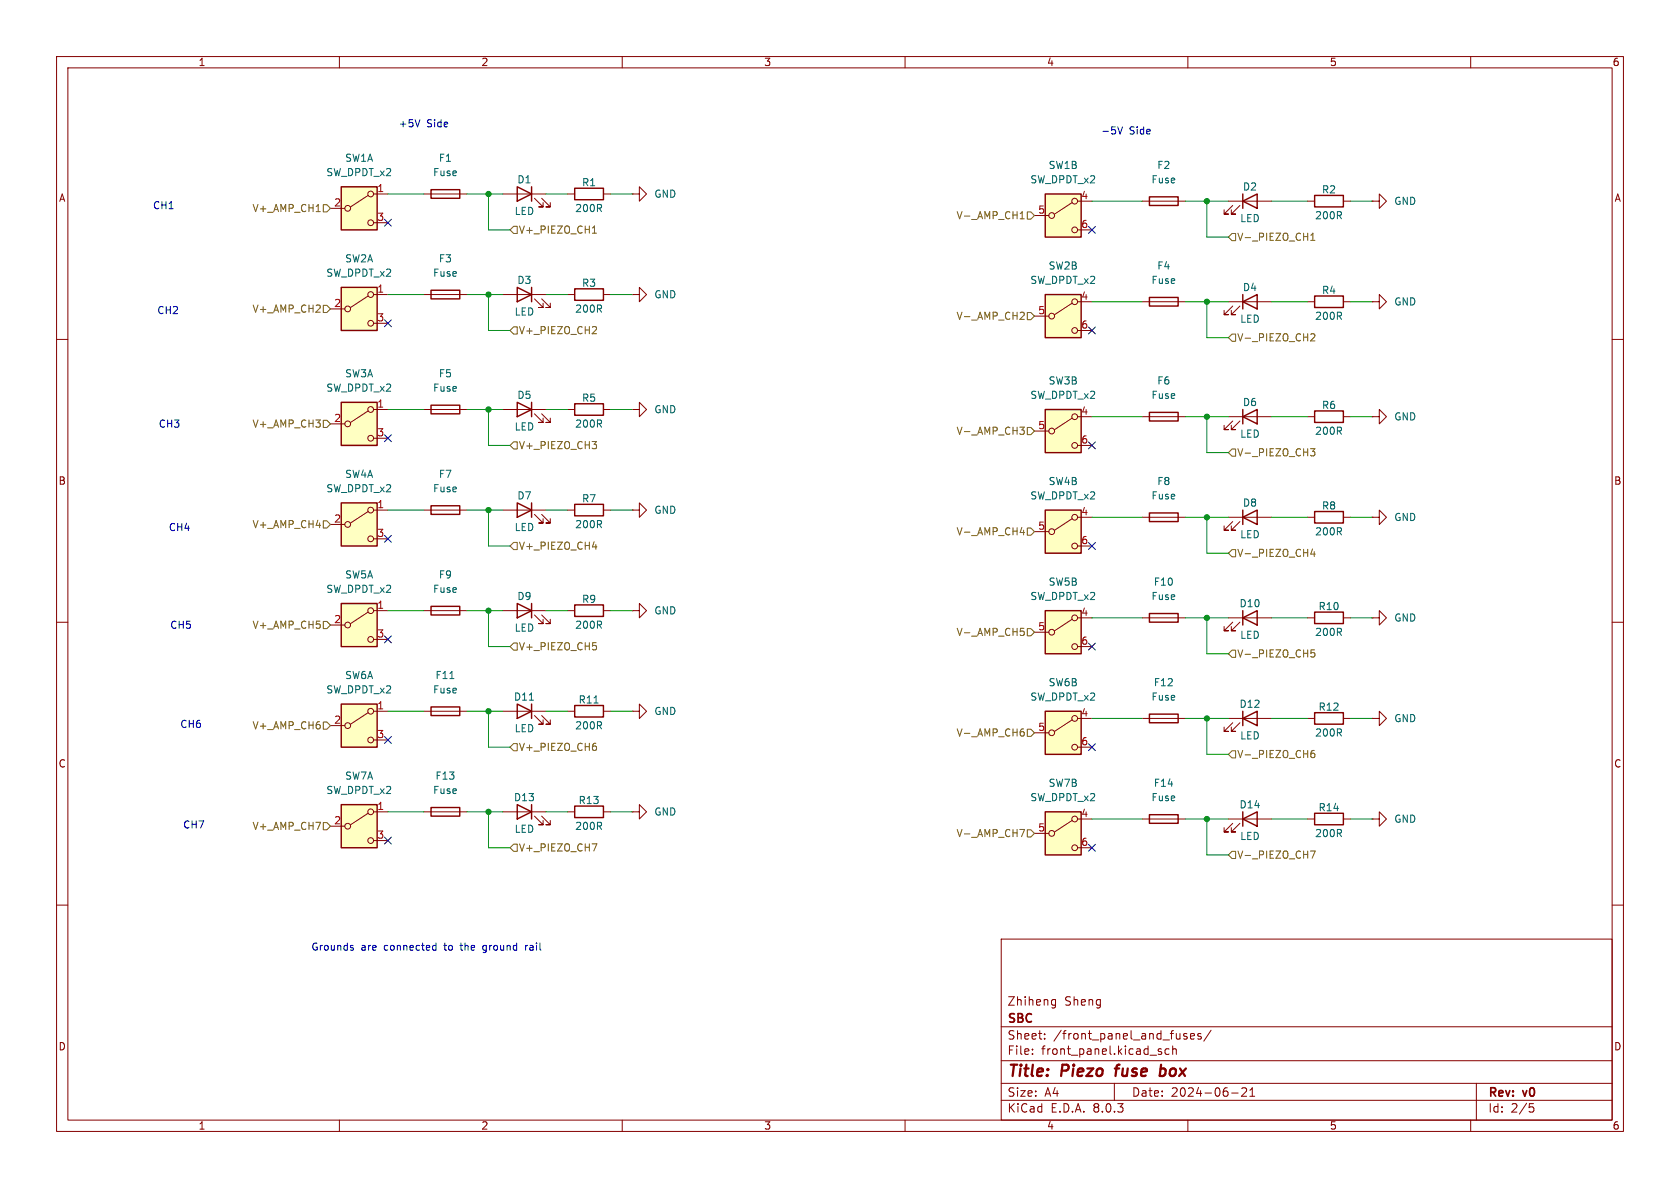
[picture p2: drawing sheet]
<svg xmlns="http://www.w3.org/2000/svg" width="297mm" height="210mm" viewBox="0 0 297 210" stroke-linecap="round" stroke-linejoin="round" font-family="sans-serif">
<g fill="none" stroke="#840000" stroke-width=".18">
<path d="M10 10h277v190h-277zM12 12h273v186h-273zM60 10v2M110 10v2M160 10v2M210 10v2M260 10v2M10 60h2M285 60h2M88.9 90.2h7.6M94.5 90.9l1.5 1.6h-.8h.8v-.8M95.8 90.9l1.5 1.6h-.8h.8v-.8"/>
<path d="M10 110h2M285 110h2M10 160h2M285 160h2M177 166h108v32h-108zM186 177.6h.6M186 176.8h.6M186.6 176.7v1.2l-.1 .2-.4 .1M60 198v2M110 198v2M160 198v2M177 194.5h108"/>
<path d="M177 191.5h108M177 187.5h108M177 181.5h108M182.5 186.3v.1M182.5 185.5v.1M184.7 183.6v.1M184.7 182.8v.1M197 191.5v3M205 185.9l.3 .1 .1 .2-.2 .2h-.3M205 185.4l.3 .1M206.7 185.5l-.5-.1-.2 .3v.4l.1 .2h.6M207.3 185.5l.2-.1 .4 .1 .1 .9"/>
<path d="M207.3 184.9v1.5M209.3 183.1l.5 .2 .1 .1-.1 .2-.4 .1M209.3 182.8h.5M210 198v2M210.5 183.2l.7-.1-.1-.3-.4-.1-.2 .2v.7h.6M212.3 182.8l-.3-.1-.3 .2 .1 .2 .5 .2v.3h-.6M214.1 182.1l-1.3 2M217.7 193.2h1.2M219.5 192.4l.6-.1 .2 .1 .1 .3-.9 1.1h.9M221 193.8h.8M221 192.7l.4-.4v1.5M260 198v2"/>
<path d="M261 191.5v6.5M270.4 195.1h.7M270.5 195.7h.4l.3 .3-.2 .5-.5 .1"/>
</g>
<path d="M197.1 188.9h.7M197.4 188.5l-.2 1.7M205.2 189l.2-.1 .5 .1M205.3 188.2l-.3 2M205.9 190a.66 .66 0 0 1-.9 .1" fill="none" stroke="#840000" stroke-width=".4"/>
<path d="M91.4 88.9l2.6 1.3-2.6 1.2zM94 88.9v2.5" fill="none" stroke="#840000" stroke-width=".25"/>
<path d="M60.3 124.5h6.4v7.6h-6.4z" fill="#ffffc2"/>
<g fill="none" stroke="#840000" stroke-width=".18">
<path d="M58.4 128.3h2.6M65.1 126l-3.1 2M66 125.7h2.6M66 130.8h2.6"/>
<circle cx="61.5" cy="128.3" r=".51"/>
<circle cx="65.5" cy="125.7" r=".51"/>
<circle cx="65.5" cy="130.8" r=".51"/>
</g>
<path d="M60.3 124.5h6.4v7.6h-6.4z" fill="none" stroke="#840000" stroke-width=".25"/>
<path d="M60.3 106.7h6.4v7.6h-6.4z" fill="#ffffc2"/>
<g fill="none" stroke="#840000" stroke-width=".18">
<path d="M201.9 35.6h7.6M74.9 52.1h7.6M88.9 52.1h7.6M94.5 52.8l1.5 1.6h-.8h.8v-.8M95.8 52.8l1.5 1.6h-.8h.8v-.8M100.3 52.1h1.3M106.7 52.1h1.2M111.8 52.1h1.2v-1.3l1.3 1.3-1.3 1.2v-1.2M111.8 52.1h.1M201.9 53.3h7.6M217.2 53.3h7.6M217.9 54.1l-1.5 1.5h.8h-.8v-.7"/>
<path d="M219.2 54.1l-1.5 1.5h.7h-.7v-.7M242.6 53.3h1.2v-1.2l1.3 1.2-1.3 1.3v-1.3M242.6 53.3h.1M74.9 72.4h7.6M217.2 73.7h7.6M217.9 74.4l-1.5 1.5h.8h-.8v-.7M219.2 74.4l-1.5 1.5h.7h-.7v-.7M100.3 90.2h1.3M106.7 90.2h1.2M58.4 110.5h2.6M65.1 108.2l-3.1 2M66 108h2.6"/>
<path d="M66 113h2.6M74.9 108h7.6M201.9 109.2h7.6M74.9 125.7h7.6"/>
<circle cx="61.5" cy="110.5" r=".51"/>
<circle cx="65.5" cy="108" r=".51"/>
<circle cx="65.5" cy="113" r=".51"/>
</g>
<g fill="none" stroke="#840000" stroke-width=".25">
<path d="M203.2 34.8h5.1v1.5h-5.1zM76.2 51.3h5.1v1.5h-5.1zM91.4 50.8l2.6 1.3-2.6 1.2zM94 50.8v2.5M101.6 51.1h5.1v2h-5.1zM203.2 52.6h5.1v1.5h-5.1zM219.7 53.3l2.5-1.2v2.5zM219.7 52.1v2.5M76.2 71.6h5.1v1.6h-5.1zM219.7 73.7l2.5-1.3v2.5zM219.7 72.4v2.5M101.6 89.2h5.1v2h-5.1z"/>
<path d="M60.3 106.7h6.4v7.6h-6.4zM76.2 107.2h5.1v1.5h-5.1zM203.2 108.5h5.1v1.5h-5.1zM76.2 125h5.1v1.5h-5.1z"/>
</g>
<path d="M79.5 120h.8" fill="none" stroke="#006464" stroke-width=".18"/>
<path d="M184.8 90.2h6.3v7.6h-6.3z" fill="#ffffc2"/>
<g fill="none" stroke="#840000" stroke-width=".18">
<path d="M100.3 34.3h1.3M106.7 34.3h1.2M74.9 90.2h7.6M182.9 94h2.5M189.5 91.7l-3.1 2M190.5 91.4h2.5M190.5 96.5h2.5"/>
<circle cx="185.9" cy="94" r=".51"/>
<circle cx="190" cy="96.5" r=".51"/>
<circle cx="190" cy="91.4" r=".51"/>
</g>
<path d="M101.6 33.3h5.1v2h-5.1zM76.2 89.4h5.1v1.5h-5.1zM184.8 90.2h6.3v7.6h-6.3z" fill="none" stroke="#840000" stroke-width=".25"/>
<path d="M184.8 125.7h6.3v7.7h-6.3z" fill="#ffffc2"/>
<g fill="none" stroke="#840000" stroke-width=".18">
<path d="M182.9 129.5h2.5M189.5 127.3l-3.1 2M190.5 127h2.5M190.5 132.1h2.5"/>
<circle cx="185.9" cy="129.5" r=".51"/>
<circle cx="190" cy="127" r=".51"/>
<circle cx="190" cy="132.1" r=".51"/>
</g>
<path d="M184.8 125.7h6.3v7.7h-6.3z" fill="none" stroke="#840000" stroke-width=".25"/>
<path d="M184.8 143.5h6.3v7.6h-6.3z" fill="#ffffc2"/>
<g fill="none" stroke="#840000" stroke-width=".18">
<path d="M74.9 34.3h7.6M88.9 34.3h7.6M94.5 35.1l1.5 1.5h-.8h.8v-.8M95.8 35.1l1.5 1.5h-.8h.8v-.8M182.9 147.3h2.5M189.5 145l-3.1 2.1M190.5 144.8h2.5M190.5 149.9h2.5"/>
<circle cx="185.9" cy="147.3" r=".51"/>
<circle cx="190" cy="149.9" r=".51"/>
<circle cx="190" cy="144.8" r=".51"/>
</g>
<path d="M76.2 33.5h5.1v1.6h-5.1zM91.4 33l2.6 1.3-2.6 1.3zM94 33v2.6M184.8 143.5h6.3v7.6h-6.3z" fill="none" stroke="#840000" stroke-width=".25"/>
<path d="M184.8 52.1h6.3v7.6h-6.3z" fill="#ffffc2"/>
<g fill="none" stroke="#840000" stroke-width=".18">
<path d="M182.9 55.9h2.5M189.5 53.6l-3.1 2M190.5 53.3h2.5M190.5 58.4h2.5"/>
<circle cx="185.9" cy="55.9" r=".51"/>
<circle cx="190" cy="58.4" r=".51"/>
<circle cx="190" cy="53.3" r=".51"/>
</g>
<path d="M184.8 52.1h6.3v7.6h-6.3z" fill="none" stroke="#840000" stroke-width=".25"/>
<path d="M184.8 34.3h6.3v7.6h-6.3z" fill="#ffffc2"/>
<g fill="none" stroke="#840000" stroke-width=".18">
<path d="M111.8 34.3h1.2v-1.3l1.3 1.3-1.3 1.3v-1.3M111.8 34.3h.1M182.9 38.1h2.5M189.5 35.8l-3.1 2M190.5 35.6h2.5M190.5 40.6h2.5M88.9 72.4h7.6M94.5 73.2l1.5 1.5h-.8h.8v-.8M95.8 73.2l1.5 1.5h-.8h.8v-.8M201.9 73.7h7.6M217.2 127h7.6M217.9 127.8l-1.5 1.5h.8h-.8v-.8"/>
<path d="M219.2 127.8l-1.5 1.5h.7h-.7v-.8M74.9 143.5h7.6"/>
<circle cx="185.9" cy="38.1" r=".51"/>
<circle cx="190" cy="35.6" r=".51"/>
<circle cx="190" cy="40.6" r=".51"/>
</g>
<path d="M184.8 34.3h6.3v7.6h-6.3zM91.4 71.1l2.6 1.3-2.6 1.3zM94 71.1v2.6M203.2 72.9h5.1v1.5h-5.1zM219.7 127l2.5-1.3v2.6zM219.7 125.7v2.6M76.2 142.7h5.1v1.6h-5.1z" fill="none" stroke="#840000" stroke-width=".25"/>
<path d="M184.8 72.4h6.3v7.6h-6.3z" fill="#ffffc2"/>
<g fill="none" stroke="#840000" stroke-width=".18">
<path d="M100.3 72.4h1.3M106.7 72.4h1.2M182.9 76.2h2.5M189.5 73.9l-3.1 2M190.5 73.7h2.5M190.5 78.7h2.5M111.8 90.2h1.2v-1.3l1.3 1.3-1.3 1.2v-1.2M111.8 90.2h.1"/>
<circle cx="185.9" cy="76.2" r=".51"/>
<circle cx="190" cy="78.7" r=".51"/>
<circle cx="190" cy="73.7" r=".51"/>
</g>
<path d="M101.6 71.4h5.1v2h-5.1zM184.8 72.4h6.3v7.6h-6.3z" fill="none" stroke="#840000" stroke-width=".25"/>
<path d="M60.3 142.2h6.4v7.7h-6.4z" fill="#ffffc2"/>
<g fill="none" stroke="#840000" stroke-width=".18">
<path d="M217.2 35.6h7.6M217.9 36.3l-1.5 1.5h.8h-.8v-.7M219.2 36.3l-1.5 1.5h.7h-.7v-.7M231.1 35.6h1.3M237.5 35.6h1.3M242.6 35.6h1.2v-1.3l1.3 1.3-1.3 1.2v-1.2M242.6 35.6h.1M111.8 72.4h1.2v-1.3l1.3 1.3-1.3 1.3v-1.3M111.8 72.4h.1M231.1 73.7h1.3M237.5 73.7h1.3M58.4 146.1h2.6"/>
<path d="M65.1 143.8l-3.1 2M66 143.5h2.6M66 148.6h2.6"/>
<circle cx="61.5" cy="146.1" r=".51"/>
<circle cx="65.5" cy="143.5" r=".51"/>
<circle cx="65.5" cy="148.6" r=".51"/>
</g>
<path d="M219.7 35.6l2.5-1.3v2.5zM219.7 34.3v2.5M232.4 34.5h5.1v2.1h-5.1zM232.4 72.6h5.1v2.1h-5.1zM60.3 142.2h6.4v7.7h-6.4z" fill="none" stroke="#840000" stroke-width=".25"/>
<path d="M184.8 108h6.3v7.6h-6.3z" fill="#ffffc2"/>
<g fill="none" stroke="#840000" stroke-width=".18">
<path d="M231.1 53.3h1.3M237.5 53.3h1.3M242.6 73.7h1.2v-1.3l1.3 1.3-1.3 1.2v-1.2M242.6 73.7h.1M201.9 91.4h7.6M217.2 91.4h7.6M217.9 92.2l-1.5 1.5h.8h-.8v-.7M219.2 92.2l-1.5 1.5h.7h-.7v-.7M182.9 111.8h2.5M189.5 109.5l-3.1 2M190.5 109.2h2.5M190.5 114.3h2.5"/>
<circle cx="185.9" cy="111.8" r=".51"/>
<circle cx="190" cy="109.2" r=".51"/>
<circle cx="190" cy="114.3" r=".51"/>
</g>
<path d="M232.4 52.3h5.1v2.1h-5.1zM203.2 90.7h5.1v1.5h-5.1zM219.7 91.4l2.5-1.2v2.5zM219.7 90.2v2.5M184.8 108h6.3v7.6h-6.3z" fill="none" stroke="#840000" stroke-width=".25"/>
<path d="M60.3 71.1h6.4v7.6h-6.4z" fill="#ffffc2"/>
<g fill="none" stroke="#840000" stroke-width=".18">
<path d="M58.4 74.9h2.6M65.1 72.6l-3.1 2.1M66 72.4h2.6M66 77.5h2.6"/>
<circle cx="61.5" cy="74.9" r=".51"/>
<circle cx="65.5" cy="77.5" r=".51"/>
<circle cx="65.5" cy="72.4" r=".51"/>
</g>
<path d="M60.3 71.1h6.4v7.6h-6.4z" fill="none" stroke="#840000" stroke-width=".25"/>
<path d="M60.3 88.9h6.4v7.6h-6.4z" fill="#ffffc2"/>
<g fill="none" stroke="#840000" stroke-width=".18">
<path d="M58.4 92.7h2.6M65.1 90.4l-3.1 2.1M66 90.2h2.6M66 95.3h2.6"/>
<circle cx="61.5" cy="92.7" r=".51"/>
<circle cx="65.5" cy="90.2" r=".51"/>
<circle cx="65.5" cy="95.3" r=".51"/>
</g>
<path d="M60.3 88.9h6.4v7.6h-6.4z" fill="none" stroke="#840000" stroke-width=".25"/>
<path d="M60.3 50.8h6.4v7.6h-6.4z" fill="#ffffc2"/>
<g fill="none" stroke="#840000" stroke-width=".18">
<path d="M58.4 54.6h2.6M65.1 52.3l-3.1 2.1M66 52.1h2.6M66 57.2h2.6"/>
<circle cx="61.5" cy="54.6" r=".51"/>
<circle cx="65.5" cy="52.1" r=".51"/>
<circle cx="65.5" cy="57.2" r=".51"/>
</g>
<path d="M60.3 50.8h6.4v7.6h-6.4z" fill="none" stroke="#840000" stroke-width=".25"/>
<path d="M60.3 33h6.4v7.6h-6.4z" fill="#ffffc2"/>
<g fill="none" stroke="#840000" stroke-width=".18">
<path d="M58.4 36.8h2.6M65.1 34.5l-3.1 2.1M66 34.3h2.6M66 39.4h2.6M231.1 91.4h1.3M237.5 91.4h1.3M242.6 91.4h1.2v-1.2l1.3 1.2-1.3 1.3v-1.3M242.6 91.4h.1M88.9 108h7.6M94.5 108.7l1.5 1.5h-.8h.8v-.7M95.8 108.7l1.5 1.5h-.8h.8v-.7M100.3 108h1.3"/>
<path d="M106.7 108h1.2M111.8 108h1.2v-1.3l1.3 1.3-1.3 1.2v-1.2M111.8 108h.1M217.2 109.2h7.6M217.9 110l-1.5 1.5h.8h-.8v-.8M219.2 110l-1.5 1.5h.7h-.7v-.8M231.1 109.2h1.3M237.5 109.2h1.3M242.6 109.2h1.2v-1.2l1.3 1.2-1.3 1.3v-1.3M242.6 109.2h.1M88.9 125.7h7.6M94.5 126.5l1.5 1.5h-.8h.8v-.7"/>
<path d="M95.8 126.5l1.5 1.5h-.8h.8v-.7M100.3 125.7h1.3M106.7 125.7h1.2M111.8 125.7h1.2v-1.2l1.3 1.2-1.3 1.3v-1.3M111.8 125.7h.1M201.9 127h7.6M231.1 127h1.3M237.5 127h1.3M242.6 127h1.2v-1.3l1.3 1.3-1.3 1.3v-1.3M242.6 127h.1M88.9 143.5h7.6M94.5 144.3l1.5 1.5h-.8h.8v-.8"/>
<path d="M95.8 144.3l1.5 1.5h-.8h.8v-.8M100.3 143.5h1.3M106.7 143.5h1.2M111.8 143.5h1.2v-1.3l1.3 1.3-1.3 1.3v-1.3M111.8 143.5h.1M201.9 144.8h7.6M217.2 144.8h7.6M217.9 145.5l-1.5 1.6h.8h-.8v-.8M219.2 145.5l-1.5 1.6h.7h-.7v-.8M231.1 144.8h1.3M237.5 144.8h1.3M242.6 144.8h1.2v-1.3l1.3 1.3-1.3 1.3v-1.3"/>
<path d="M242.6 144.8h.1"/>
<circle cx="61.5" cy="36.8" r=".51"/>
<circle cx="65.5" cy="34.3" r=".51"/>
<circle cx="65.5" cy="39.4" r=".51"/>
</g>
<g fill="none" stroke="#840000" stroke-width=".25">
<path d="M60.3 33h6.4v7.6h-6.4zM232.4 90.4h5.1v2.1h-5.1zM91.4 106.7l2.6 1.3-2.6 1.2zM94 106.7v2.5M101.6 106.9h5.1v2.1h-5.1zM219.7 109.2l2.5-1.2v2.5zM219.7 108v2.5M232.4 108.2h5.1v2h-5.1zM91.4 124.5l2.6 1.2-2.6 1.3zM94 124.5v2.5M101.6 124.7h5.1v2h-5.1zM203.2 126.2h5.1v1.6h-5.1z"/>
<path d="M232.4 126h5.1v2h-5.1zM91.4 142.2l2.6 1.3-2.6 1.3zM94 142.2v2.6M101.6 142.5h5.1v2h-5.1zM203.2 144h5.1v1.5h-5.1zM219.7 144.8l2.5-1.3v2.6zM219.7 143.5v2.6M232.4 143.8h5.1v2h-5.1z"/>
</g>
<path d="M93.6 123.8h.7M105 124.3h.7" fill="none" stroke="#006464" stroke-width=".18"/>
<g fill="none" stroke="#725600" stroke-width=".18">
<path d="M55.9 37.4h.7M57.1 36.2h.7l.6 .6-.6 .7h-.7zM180.4 38.7h.7M180.4 37.8l.3-.4v1.3M181.6 37.5h.6l.7 .6-.7 .6h-.6zM57.1 54h.7l.6 .6-.6 .6h-.7zM90.2 40.6l.6-.6h.6v1.3h-.6zM90.2 58.4l.6-.6h.6v1.3h-.6zM104.7 41.2h.8M104.9 40.3l.2-.4v1.3M104.9 57.7l.4 .1 .2 .3-.8 .9h.8M180.5 55.2l.5 .1 .1 .3-.8 .9h.8"/>
<path d="M181.6 55.2h.6l.7 .7-.7 .6h-.6zM217.8 59.1h.6v1.2h-.6l-.6-.6zM217.8 41.3h.6v1.2h-.6l-.6-.6zM231.7 59.1l.5-.1 .3 .4-.8 .9h.8M231.7 42.5h.8M231.7 41.6l.4-.4v1.3M57.1 74.3h.7l.6 .6-.6 .7h-.7zM90.8 78.1h.6v1.3h-.6l-.6-.7zM104.7 78h.8l-.5 .5 .4 .2 .1 .4-.3 .2h-.3M180.3 75.5h.8l-.4 .5 .3 .1 .1 .4-.3 .3h-.3M181.6 75.6h.6l.7 .6-.7 .6h-.6zM217.8 79.4h.6v1.2h-.6l-.6-.6z"/>
<path d="M231.7 79.3h.8l-.5 .5 .4 .1v.6l-.2 .1-.5-.1M55.9 92.9h.8M57.1 92.1h.7l.6 .6-.6 .6h-.7zM90.8 95.9h.6v1.3h-.6l-.6-.7zM104.7 96.7h.8M105.3 96.3v.8M180.4 94.1h.7M181 93.7v.9M181.6 93.3h.6l.7 .7-.7 .6h-.6zM217.8 97.2h.6v1.2h-.6l-.6-.6zM232 97l-.3 .9h.8M232.3 97.5v.9"/>
<path d="M57.1 109.9h.7l.6 .6-.6 .6h-.7zM90.8 113.7h.6v1.2h-.6l-.6-.6zM104.8 113.6h.6M104.9 114.1h.3l.3 .2-.2 .5-.4 .1M180.4 111.1h.6M180.5 111.6h.3l.3 .2-.1 .5h-.5M181.6 111.1h.6l.7 .7-.7 .6h-.6zM217.8 114.9h.6v1.3h-.6l-.6-.6zM232.4 114.9h-.6l-.1 .6 .2-.1h.4l.2 .2-.1 .4-.2 .1-.5-.1M57.1 127.6h.7l.6 .7-.6 .6h-.7zM90.8 131.4h.6v1.3h-.6l-.6-.6zM105 131.9h.3l.2 .2-.1 .4-.4 .2"/>
<path d="M105.1 131.4h.2M180.6 129.3l.4 .1 .1 .2-.1 .4-.4 .1M181 128.8l-.4 .1M181.6 128.9h.6l.7 .6-.7 .7h-.6zM217.8 132.7h.6v1.3h-.6l-.6-.6zM231.7 133.4l.3-.3 .3 .1 .2 .2v.3l-.3 .2h-.3l-.2-.2M232.3 132.7h-.3l-.3 .5M55.8 145.4h.9l-.6 1.2M57.1 145.4h.7l.6 .7-.6 .6h-.7zM90.8 149.2h.6v1.3h-.6l-.6-.6zM104.7 149.2h.8l-.5 1.2M180.3 146.6h.8l-.5 1.3"/>
<path d="M181.6 146.7h.6l.7 .6-.7 .7h-.6zM217.8 150.5h.6v1.3h-.6l-.6-.7zM231.7 150.4h.8l-.5 1.3"/>
</g>
<path d="M74.2 21.2l-.4 1.2M197.6 22.4l.4 1.3 .4-1.3M62.1 167.5l.3 .1 .1 .2-.2 .2h-.2M62.1 167.1l.3 .1M76.6 167.9h.5M76.6 167.2h.5M77.1 166.7v1.3M85.4 168.3l.1 .1M85.6 167.1l-.2 .3v.3l.2 .3M92.9 167.1v.9M93.3 167.1l-.4 .3" fill="none" stroke="#0000c2" stroke-width=".18"/>
<g fill="none" stroke="#009600" stroke-width=".18">
<path d="M68.6 34.3h6.3M82.5 34.3h6.4M86.4 34.3v6.3h3.8M96.5 34.3h3.8M107.9 34.3h3.9M193 35.6h8.9M209.5 35.6h7.7M213.4 35.6v6.3h3.8M224.8 35.6h6.3M238.8 35.6h3.8M68.6 52.1h6.3M82.5 52.1h6.4"/>
<path d="M86.4 52.1v6.3h3.8M96.5 52.1h3.8M107.9 52.1h3.9M193 53.3h8.9M209.5 53.3h7.7M213.4 53.3v6.4h3.8M224.8 53.3h6.3M238.8 53.3h3.8M68.6 72.4h6.3M82.5 72.4h6.4M86.4 72.4v6.3h3.8M96.5 72.4h3.8"/>
<path d="M107.9 72.4h3.9M193 73.7h8.9M209.5 73.7h7.7M213.4 73.7v6.3h3.8M224.8 73.7h6.3M238.8 73.7h3.8M68.6 90.2h6.3M82.5 90.2h6.4M86.4 90.2v6.3h3.8M96.5 90.2h3.8M107.9 90.2h3.9M193 91.4h8.9"/>
<path d="M209.5 91.4h7.7M213.4 91.4v6.4h3.8M224.8 91.4h6.3M238.8 91.4h3.8M68.6 108h6.3M82.5 108h6.4M86.4 108v6.3h3.8M96.5 108h3.8M107.9 108h3.9M193 109.2h8.9M209.5 109.2h7.7M213.4 109.2v6.4h3.8"/>
<path d="M224.8 109.2h6.3M238.8 109.2h3.8M68.6 125.7h6.3M82.5 125.7h6.4M86.4 125.7v6.4h3.8M96.5 125.7h3.8M107.9 125.7h3.9M193 127h8.9M209.5 127h7.7M213.4 127v6.4h3.8M224.8 127h6.3M238.8 127h3.8"/>
<path d="M68.6 143.5h6.3M82.5 143.5h6.4M86.4 143.5v6.4h3.8M96.5 143.5h3.8M107.9 143.5h3.9M193 144.8h8.9M209.5 144.8h7.7M213.4 144.8v6.3h3.8M224.8 144.8h6.3M238.8 144.8h3.8"/>
</g>
<g fill="none" stroke="#000084" stroke-width=".18">
<path d="M68 38.8l1.2 1.2M69.2 38.8l-1.2 1.2M68 56.5l1.2 1.3M69.2 56.5l-1.2 1.3M192.4 57.8l1.2 1.2M192.4 40l1.2 1.2M193.6 57.8l-1.2 1.2M193.6 40l-1.2 1.2M68 76.9l1.2 1.2M69.2 76.9l-1.2 1.2M192.4 78.1l1.2 1.2M193.6 78.1l-1.2 1.2"/>
<path d="M68 94.6l1.2 1.3M69.2 94.6l-1.2 1.3M192.4 95.9l1.2 1.2M193.6 95.9l-1.2 1.2M68 112.4l1.2 1.2M69.2 112.4l-1.2 1.2M192.4 113.7l1.2 1.2M193.6 113.7l-1.2 1.2M68 130.2l1.2 1.2M69.2 130.2l-1.2 1.2M192.4 131.5l1.2 1.2M193.6 131.5l-1.2 1.2"/>
<path d="M68 148l1.2 1.2M69.2 148l-1.2 1.2M192.4 149.3l1.2 1.2M193.6 149.3l-1.2 1.2"/>
</g>
<g fill="#009600" stroke="#009600" stroke-width=".18">
<circle cx="213.4" cy="53.3" r=".46"/>
<circle cx="213.4" cy="73.7" r=".46"/>
<circle cx="213.4" cy="35.6" r=".46"/>
<circle cx="86.4" cy="52.1" r=".46"/>
<circle cx="86.4" cy="34.3" r=".46"/>
<circle cx="86.4" cy="90.2" r=".46"/>
<circle cx="213.4" cy="109.2" r=".46"/>
<circle cx="213.4" cy="91.4" r=".46"/>
<circle cx="86.4" cy="72.4" r=".46"/>
<circle cx="213.4" cy="144.8" r=".46"/>
<circle cx="213.4" cy="127" r=".46"/>
<circle cx="86.4" cy="108" r=".46"/>
<circle cx="86.4" cy="143.5" r=".46"/>
<circle cx="86.4" cy="125.7" r=".46"/>
</g>
<g font-size="2.8" fill="#840000">
<text x="178" y="190.9">Title:</text>
<text x="187.7" y="190.9">Piezo</text>
<text x="198.1" y="190.9">fuse</text>
<text x="206.7" y="190.9">box</text>
</g>
<g font-size="2.1" fill="#840000">
<text x="178" y="178">Zhiheng</text>
<text x="188.2" y="178">Sheng</text>
<text x="178" y="184">Sheet:</text>
<text x="178" y="181.2">SBC</text>
<text x="186.2" y="184">/front_panel_and_fuses/</text>
<text x="178" y="186.7">File:</text>
<text x="184.1" y="186.7">front_panel.kicad_sch</text>
<text x="178" y="196.9">KiCad</text>
<text x="178" y="194.1">Size:</text>
<text x="184.7" y="194.1">A4</text>
<text x="185.7" y="196.9">E.D.A.</text>
<text x="193.3" y="196.9">8.0.3</text>
<text x="200" y="194.1">Date:</text>
<text x="207" y="194.1">2024-06-21</text>
<text x="263" y="194.3">Rev:</text>
<text x="263" y="196.9">Id:</text>
<text x="267.1" y="196.9">2/5</text>
<text x="269.4" y="194.3">v0</text>
</g>
<g font-size="1.8" fill="#840000">
<text x="35" y="11.9">1</text>
<text x="85" y="11.9">2</text>
<text x="135" y="11.9">3</text>
<text x="185" y="11.9">4</text>
<text x="235" y="11.9">5</text>
<text x="285" y="11.9">6</text>
<text x="10.3" y="35.9">A</text>
<text x="285.3" y="35.9">A</text>
<text x="10.3" y="85.9">B</text>
<text x="285.3" y="85.9">B</text>
<text x="10.3" y="135.9">C</text>
<text x="285.3" y="135.9">C</text>
<text x="10.3" y="185.9">D</text>
<text x="285.3" y="185.9">D</text>
<text x="35" y="199.9">1</text>
<text x="85" y="199.9">2</text>
<text x="135" y="199.9">3</text>
<text x="185" y="199.9">4</text>
<text x="235" y="199.9">5</text>
<text x="285" y="199.9">6</text>
</g>
<g font-size="1.8" fill="#0000c2">
<text x="70.4" y="22.7">+5V</text>
<text x="75.4" y="22.7">Side</text>
<text x="194.6" y="24">-5V</text>
<text x="199.6" y="24">Side</text>
<text x="26.9" y="37.2">CH1</text>
<text x="27.7" y="55.7">CH2</text>
<text x="28" y="75.8">CH3</text>
<text x="29.7" y="94.1">CH4</text>
<text x="30" y="111.4">CH5</text>
<text x="31.8" y="128.9">CH6</text>
<text x="32.3" y="146.7">CH7</text>
<text x="55" y="168.3">Grounds</text>
<text x="63.8" y="168.3">are</text>
<text x="68" y="168.3">connected</text>
<text x="78.8" y="168.3">to</text>
<text x="81.9" y="168.3">the</text>
<text x="86" y="168.3">ground</text>
<text x="93.7" y="168.3">rail</text>
</g>
<g font-size="1.8" fill="#006464">
<text x="60.9" y="28.8">SW1A</text>
<text x="77.5" y="28.8">F1</text>
<text x="57.6" y="31.3">SW_DPDT_x2</text>
<text x="76.5" y="31.3">Fuse</text>
<text x="91.4" y="32.6">D1</text>
<text x="102.8" y="33.1">R1</text>
<text x="115.6" y="35.2">GND</text>
<text x="182.1" y="32.6">SW_DPDT_x2</text>
<text x="185.3" y="30.1">SW1B</text>
<text x="203.5" y="32.6">Fuse</text>
<text x="204.5" y="30.1">F2</text>
<text x="219.6" y="33.9">D2</text>
<text x="233.6" y="34.4">R2</text>
<text x="90.9" y="38.2">LED</text>
<text x="101.6" y="37.7">200R</text>
<text x="219.2" y="39.5">LED</text>
<text x="232.4" y="39">200R</text>
<text x="246.4" y="36.4">GND</text>
<text x="60.9" y="46.6">SW2A</text>
<text x="77.5" y="46.6">F3</text>
<text x="185.3" y="47.9">SW2B</text>
<text x="204.5" y="47.9">F4</text>
<text x="57.6" y="49.1">SW_DPDT_x2</text>
<text x="76.5" y="49.1">Fuse</text>
<text x="91.4" y="50.4">D3</text>
<text x="102.8" y="50.9">R3</text>
<text x="115.6" y="52.9">GND</text>
<text x="182.1" y="50.4">SW_DPDT_x2</text>
<text x="203.5" y="50.4">Fuse</text>
<text x="219.6" y="51.7">D4</text>
<text x="233.6" y="52.2">R4</text>
<text x="90.9" y="56">LED</text>
<text x="101.6" y="55.5">200R</text>
<text x="219.2" y="57.3">LED</text>
<text x="232.4" y="56.7">200R</text>
<text x="246.4" y="54.2">GND</text>
<text x="57.6" y="69.4">SW_DPDT_x2</text>
<text x="60.9" y="66.9">SW3A</text>
<text x="76.5" y="69.4">Fuse</text>
<text x="77.5" y="66.9">F5</text>
<text x="91.4" y="70.7">D5</text>
<text x="102.8" y="71.2">R5</text>
<text x="182.1" y="70.7">SW_DPDT_x2</text>
<text x="185.3" y="68.2">SW3B</text>
<text x="203.5" y="70.7">Fuse</text>
<text x="204.5" y="68.2">F6</text>
<text x="219.6" y="72">D6</text>
<text x="90.9" y="76.3">LED</text>
<text x="101.6" y="75.8">200R</text>
<text x="115.6" y="73.3">GND</text>
<text x="219.2" y="77.6">LED</text>
<text x="232.4" y="77.1">200R</text>
<text x="233.6" y="72.5">R6</text>
<text x="246.4" y="74.5">GND</text>
<text x="57.6" y="87.2">SW_DPDT_x2</text>
<text x="60.9" y="84.7">SW4A</text>
<text x="76.5" y="87.2">Fuse</text>
<text x="77.5" y="84.7">F7</text>
<text x="91.4" y="88.5">D7</text>
<text x="102.8" y="89">R7</text>
<text x="182.1" y="88.5">SW_DPDT_x2</text>
<text x="185.3" y="86">SW4B</text>
<text x="203.5" y="88.5">Fuse</text>
<text x="204.5" y="86">F8</text>
<text x="219.6" y="89.8">D8</text>
<text x="90.9" y="94.1">LED</text>
<text x="101.6" y="93.6">200R</text>
<text x="115.6" y="91">GND</text>
<text x="219.2" y="95.4">LED</text>
<text x="232.4" y="94.8">200R</text>
<text x="233.6" y="90.3">R8</text>
<text x="246.4" y="92.3">GND</text>
<text x="57.6" y="105">SW_DPDT_x2</text>
<text x="60.9" y="102.5">SW5A</text>
<text x="76.5" y="105">Fuse</text>
<text x="77.5" y="102.5">F9</text>
<text x="91.4" y="106.3">D9</text>
<text x="102.8" y="106.8">R9</text>
<text x="182.1" y="106.3">SW_DPDT_x2</text>
<text x="185.3" y="103.7">SW5B</text>
<text x="203.5" y="106.3">Fuse</text>
<text x="203.9" y="103.7">F10</text>
<text x="219" y="107.5">D10</text>
<text x="90.9" y="111.9">LED</text>
<text x="101.6" y="111.4">200R</text>
<text x="115.6" y="108.8">GND</text>
<text x="219.2" y="113.1">LED</text>
<text x="232.4" y="112.6">200R</text>
<text x="233" y="108.1">R10</text>
<text x="246.4" y="110.1">GND</text>
<text x="57.6" y="122.8">SW_DPDT_x2</text>
<text x="60.9" y="120.2">SW6A</text>
<text x="76.5" y="122.8">Fuse</text>
<text x="76.9" y="120.2">F11</text>
<text x="90.8" y="124.1">D11</text>
<text x="102.2" y="124.6">R11</text>
<text x="182.1" y="124.1">SW_DPDT_x2</text>
<text x="185.3" y="121.5">SW6B</text>
<text x="203.5" y="124.1">Fuse</text>
<text x="203.9" y="121.5">F12</text>
<text x="219" y="125.3">D12</text>
<text x="233" y="125.8">R12</text>
<text x="90.9" y="129.6">LED</text>
<text x="101.6" y="129.1">200R</text>
<text x="115.6" y="126.6">GND</text>
<text x="219.2" y="130.9">LED</text>
<text x="232.4" y="130.4">200R</text>
<text x="246.4" y="127.9">GND</text>
<text x="57.6" y="140.6">SW_DPDT_x2</text>
<text x="60.9" y="138">SW7A</text>
<text x="76.5" y="140.6">Fuse</text>
<text x="76.9" y="138">F13</text>
<text x="90.8" y="141.8">D13</text>
<text x="102.2" y="142.3">R13</text>
<text x="182.1" y="141.8">SW_DPDT_x2</text>
<text x="185.3" y="139.3">SW7B</text>
<text x="203.5" y="141.8">Fuse</text>
<text x="203.9" y="139.3">F14</text>
<text x="219" y="143.1">D14</text>
<text x="233" y="143.6">R14</text>
<text x="90.9" y="147.4">LED</text>
<text x="101.6" y="146.9">200R</text>
<text x="115.6" y="144.4">GND</text>
<text x="219.2" y="148.7">LED</text>
<text x="232.4" y="148.2">200R</text>
<text x="246.4" y="145.6">GND</text>
</g>
<g font-size="1.8" fill="#a90000">
<text x="66.6" y="34">1</text>
<text x="191.1" y="35.3">4</text>
<text x="59" y="36.6">2</text>
<text x="66.6" y="39.1">3</text>
<text x="183.4" y="37.8">5</text>
<text x="191.1" y="40.4">6</text>
<text x="66.6" y="51.8">1</text>
<text x="191.1" y="53.1">4</text>
<text x="59" y="54.4">2</text>
<text x="66.6" y="56.9">3</text>
<text x="183.4" y="55.6">5</text>
<text x="191.1" y="58.2">6</text>
<text x="59" y="74.7">2</text>
<text x="66.6" y="72.1">1</text>
<text x="66.6" y="77.2">3</text>
<text x="183.4" y="75.9">5</text>
<text x="191.1" y="73.4">4</text>
<text x="191.1" y="78.5">6</text>
<text x="66.6" y="89.9">1</text>
<text x="59" y="92.5">2</text>
<text x="66.6" y="95">3</text>
<text x="183.4" y="93.7">5</text>
<text x="191.1" y="91.2">4</text>
<text x="191.1" y="96.3">6</text>
<text x="66.6" y="107.7">1</text>
<text x="59" y="110.2">2</text>
<text x="66.6" y="112.8">3</text>
<text x="183.4" y="111.5">5</text>
<text x="191.1" y="109">4</text>
<text x="191.1" y="114">6</text>
<text x="66.6" y="125.5">1</text>
<text x="59" y="128">2</text>
<text x="66.6" y="130.6">3</text>
<text x="183.4" y="129.3">5</text>
<text x="191.1" y="126.7">4</text>
<text x="191.1" y="131.8">6</text>
<text x="66.6" y="143.3">1</text>
<text x="59" y="145.8">2</text>
<text x="66.6" y="148.3">3</text>
<text x="183.4" y="147.1">5</text>
<text x="191.1" y="144.5">4</text>
<text x="191.1" y="149.6">6</text>
</g>
<g font-size="1.8" fill="#725600">
<text x="44.5" y="37.7">V+_AMP_CH1</text>
<text x="91.6" y="41.5">V+_PIEZO_CH1</text>
<text x="169" y="39">V-_AMP_CH1</text>
<text x="218.6" y="42.8">V-_PIEZO_CH1</text>
<text x="44.5" y="55.5">V+_AMP_CH2</text>
<text x="91.6" y="59.3">V+_PIEZO_CH2</text>
<text x="169" y="56.7">V-_AMP_CH2</text>
<text x="218.6" y="60.6">V-_PIEZO_CH2</text>
<text x="44.5" y="75.8">V+_AMP_CH3</text>
<text x="169" y="77.1">V-_AMP_CH3</text>
<text x="91.6" y="79.6">V+_PIEZO_CH3</text>
<text x="218.6" y="80.9">V-_PIEZO_CH3</text>
<text x="44.5" y="93.6">V+_AMP_CH4</text>
<text x="169" y="94.8">V-_AMP_CH4</text>
<text x="91.6" y="97.4">V+_PIEZO_CH4</text>
<text x="218.6" y="98.7">V-_PIEZO_CH4</text>
<text x="44.5" y="111.4">V+_AMP_CH5</text>
<text x="169" y="112.6">V-_AMP_CH5</text>
<text x="91.6" y="115.2">V+_PIEZO_CH5</text>
<text x="218.6" y="116.4">V-_PIEZO_CH5</text>
<text x="44.5" y="129.1">V+_AMP_CH6</text>
<text x="169" y="130.4">V-_AMP_CH6</text>
<text x="91.6" y="132.9">V+_PIEZO_CH6</text>
<text x="218.6" y="134.2">V-_PIEZO_CH6</text>
<text x="44.5" y="146.9">V+_AMP_CH7</text>
<text x="169" y="148.2">V-_AMP_CH7</text>
<text x="91.6" y="150.7">V+_PIEZO_CH7</text>
<text x="218.6" y="152">V-_PIEZO_CH7</text>
</g>
</svg>
